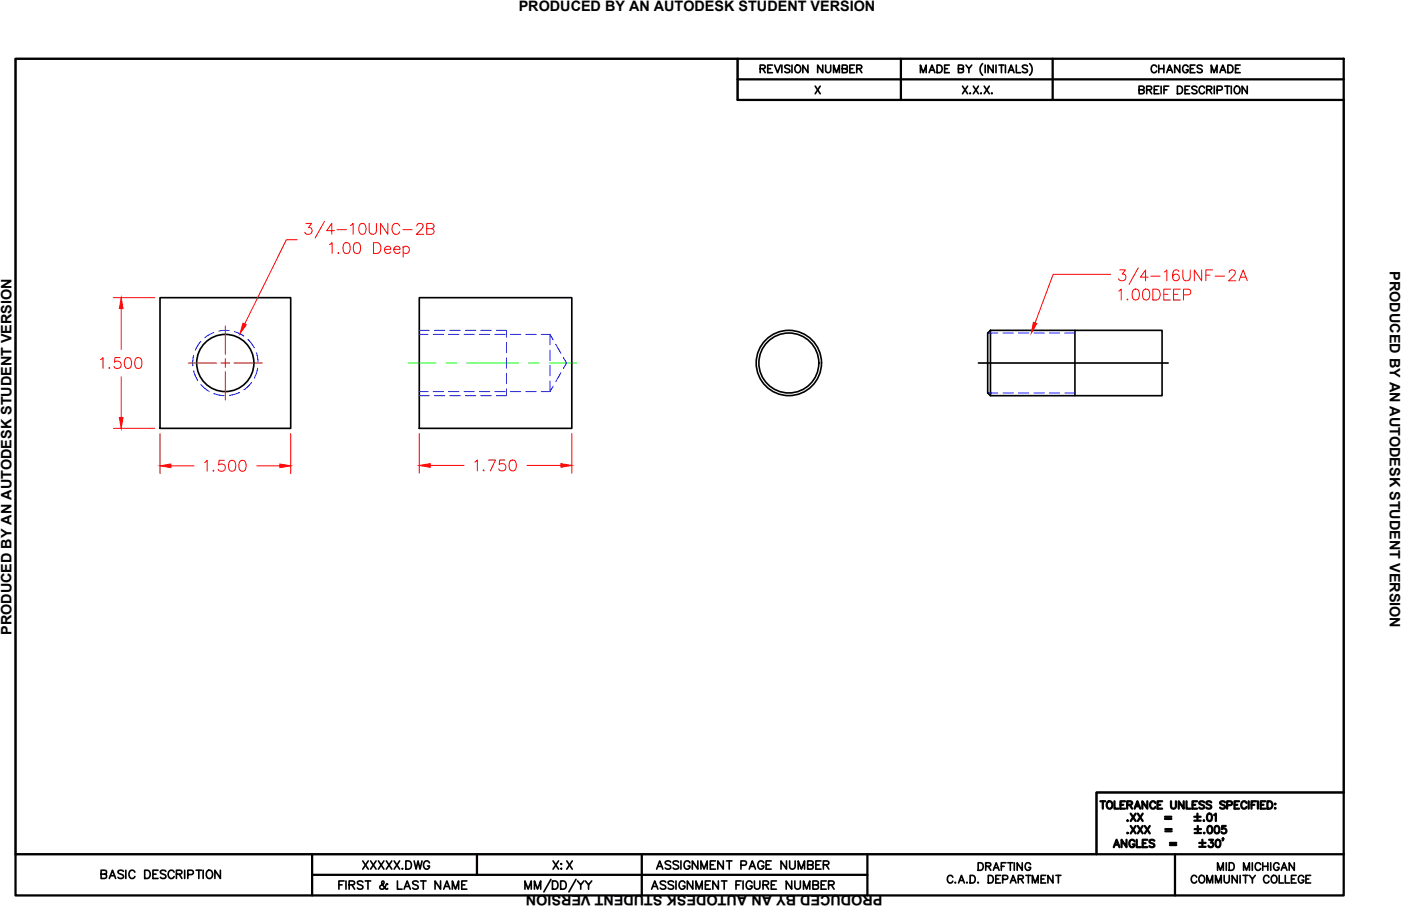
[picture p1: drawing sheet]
<svg xmlns="http://www.w3.org/2000/svg" width="432mm" height="279mm" viewBox="0 0 432 279" stroke-linecap="round" stroke-linejoin="round" font-family="sans-serif">
<!-- layer: OBJECT LINES -->
<g fill="none" stroke="#000" stroke-width=".51">
<path d="M4.8 18.1h222.5v12.7h186.8v213.6h-76.2v19h-333.1zM302.9 19.6a2.41 2.41 0 0 0 0 3.6M317.4 19.6a2.46 2.46 0 0 1 0 3.6M251.2 26.6l1.6 2.3M252.8 26.6l-1.6 2.3M283.7 22.4v-2.3l.9 2.3 .9-2.3v2.3M286.4 22.4l.9-2.3 .8 2.3M286.7 21.6h1.1M288.8 20.1h.8a1.25 1.25 0 0 1 .8 1.1 1.25 1.25 0 0 1-.8 1.2h-.8zM291.1 21.2h.9M292.6 20.1h-1.5v2.3h1.5M295.4 21.2l1.3-.1 .2-.4-.2-.5-1.3-.1v2.3h1l.5-.4a.59 .59 0 0 0-.5-.8"/>
<path d="M296.7 26.6l1.5 2.3M297.7 20.1l.9 1.1 .9-1.1M298.2 26.6l-1.5 2.3M298.6 21.2v1.2M299 28.7v.2l.1-.1M300 26.6l1.6 2.3M301.6 26.6l-1.6 2.3M302.3 28.7v.2l.2-.1M303.3 26.6l1.6 2.3M303.6 20.1v2.3M304.9 26.6l-1.6 2.3M305.7 28.7l-.1 .1h.2"/>
<path d="M306.1 20.1v2.3l-1.6-2.3v2.3M307 20.1v2.3M307.9 20.1h1.5M308.7 20.1v2.3M309.9 20.1v2.3M310.8 22.4l.9-2.3 .8 2.3M311.1 21.6h1.1M313.2 20.1v2.3h1.4M316.7 20.4a.89 .89 0 0 0-1.6 .2l.5 .5 .8 .3 .3 .7a1.02 1.02 0 0 1-1.6 0M49.3 91.8h40.3v40.3h-40.3zM129.2 91.8h47v40.3h-47zM301.6 112h58.4"/>
<path d="M305.3 101.9h52.9v20.1h-52.9zM305.3 101.9l-.9 .8v18.5l.9 .8M331.3 101.9v20.1"/>
<circle cx="69.4" cy="111.9" r="8.8"/>
<circle cx="243.1" cy="111.9" r="10.1"/>
<circle cx="243.1" cy="111.9" r="9.2"/>
</g>
<!-- layer: HIDDEN -->
<g fill="none" stroke="#00f" stroke-width=".31">
<path d="M59.7 109.5l-.3 3.3M59.7 114.4l1.3 2.9M61.9 105.3l-1.7 2.7M61.9 118.6l2.5 2.1M65.9 102.5l-2.8 1.7M70.7 101.9l-3.3 .2M72.3 102.3l2.9 1.4M76.4 104.7l2 2.6M77.5 118l-2.3 2.2M79 108.8l.5 3.2M79.4 113.5l-1 3.1M129.2 101.9h3.1"/>
<path d="M129.2 103.1h2.7M133.5 103.1h3.2M133.9 101.9h3.2M138.3 103.1h3.1M138.7 101.9h3.2M143 103.1h3.2M143.4 101.9h3.2M147.8 103.1h3.2M148.2 101.9h3.2M152.5 103.1h3.2M153 101.9h3.1v2.1M156.1 119.9v2.1h-3.1"/>
<path d="M156.1 105.6v3.2M156.1 110.4v3.1M156.1 115.1v3.2M157.3 103.1h3.2M162.1 103.1h3.1M166.8 103.1h2.7v3.3M169.5 117.5v3.3h-2.7M169.5 108v3.1M169.5 112.7v3.2M169.5 103.1l1 1.7M170.5 119.1l-1 1.7M171.3 106.2l1.6 2.7"/>
<path d="M172.9 115l-1.6 2.7M173.7 110.3l.9 1.7-.9 1.6M304.4 102.7h3.2M309.1 102.7h3.2M313.9 102.7h3.2M318.7 102.7h3.1M323.4 102.7h3.2M328.2 102.7h3.1M65.9 121.4l3.2 .6M73.8 121l-3.1 .9M129.2 122h3.1M129.2 120.8h2.7"/>
<path d="M133.5 120.8h3.2M133.9 122h3.2M138.3 120.8h3.1M138.7 122h3.2M143 120.8h3.2M143.4 122h3.2M147.8 120.8h3.2M148.2 122h3.2M152.5 120.8h3.2M157.3 120.8h3.2M162.1 120.8h3.1M304.4 121.2h3.2"/>
<path d="M309.1 121.2h3.2M313.9 121.2h3.2M318.7 121.2h3.1M323.4 121.2h3.2M328.2 121.2h3.1"/>
</g>
<!-- layer: CENTERLINE -->
<path d="M125.9 112h8.5M137.5 112h3.2M143.9 112h15.9M162.9 112h3.2M169.3 112h8.5" fill="none" stroke="#0f0" stroke-width=".31"/>
<!-- layer: DIMENSIONS -->
<g fill="none" stroke="#f00" stroke-width=".31">
<path d="M91.6 73.9h-3.3l-12.9 26M94.3 68.9h1.7l-.9 1.3a1.08 1.08 0 0 1 1.1 1.2 1.08 1.08 0 0 1-1.5 .9l-.4-.2-.4-.5M100 68.3l-2.9 5.1M101.5 75.5l.8-.7v3.4M103.1 71.1h-2.4l1.6-2.2v3.4M103.9 70.8h2.8M104.3 77.9l-.2 .1h.3M106.2 75a1.12 1.12 0 0 1 1.6 .5 2.89 2.89 0 0 1-.3 2.5 1.12 1.12 0 0 1-1.6-.5 2.89 2.89 0 0 1 .3-2.5zM108 69.5l.8-.6v3.4M109.4 75a1.12 1.12 0 0 1 1.6 .5 2.73 2.73 0 0 1-.3 2.5 1.12 1.12 0 0 1-1.6-.5 2.89 2.89 0 0 1 .3-2.5zM111.1 69.1a1.07 1.07 0 0 1 1.5 .4 2.71 2.71 0 0 1-.3 2.6 1.07 1.07 0 0 1-1.6-.5 2.71 2.71 0 0 1 .4-2.5zM113.8 68.9v2.4a1.14 1.14 0 0 0 1.1 1 1.14 1.14 0 0 0 1.1-1v-2.4"/>
<path d="M115.1 74.8h1.1a1.78 1.78 0 0 1 1.2 1.7 1.78 1.78 0 0 1-1.2 1.7h-1.1zM118.5 76.9h1.9a1.03 1.03 0 0 0-1.4-.9 1.03 1.03 0 0 0-.3 1.7 1.03 1.03 0 0 0 1.7 0M119.5 68.9v3.4l-2.2-3.4v3.4M121.4 76.9h1.9a1.03 1.03 0 0 0-1.5-.9 1.03 1.03 0 0 0-.3 1.7 1.03 1.03 0 0 0 1.8 0M123.2 69.7a1.23 1.23 0 0 0-1.4-.8 1.23 1.23 0 0 0-1 1.3 1.46 1.46 0 0 0 .3 1.6 1.46 1.46 0 0 0 1.6 .3l.5-.6M124.2 70.8h2.8M124.2 76.4a1.08 1.08 0 0 1 1.6-.1 1.08 1.08 0 0 1 0 1.6 1.08 1.08 0 0 1-1.6-.2M124.2 75.9v3.4M128.5 69.7l.2-.5 .4-.3 1 .2a.75 .75 0 0 1 .1 1.1l-1.9 2.1h2.3M131.5 70.5l1.9-.2a.74 .74 0 0 0 0-1.2l-1.9-.2v3.4h1.5a.88 .88 0 0 0 .8-.9 .88 .88 0 0 0-.8-.9M34.9 91.8h12.8M37.4 95.2v12.5"/>
<path d="M342.3 84.6h-17.7l-5.6 15M344.8 89.8l.8-.6v3.3M345.1 83.2h1.8l-1 1.3a1.08 1.08 0 0 1 1.1 1.3 1.08 1.08 0 0 1-1.4 .8l-.5-.2-.3-.4M347.5 92.2l-.2 .2 .2 .1 .1-.1M349.4 89.3a1.07 1.07 0 0 1 1.6 .5 2.71 2.71 0 0 1-.3 2.6 1.09 1.09 0 0 1-1.6-.5 2.8 2.8 0 0 1 .3-2.6zM350.8 82.6l-2.8 5.1M352.6 89.3a1.07 1.07 0 0 1 1.6 .5 2.71 2.71 0 0 1-.3 2.6 1.09 1.09 0 0 1-1.6-.5 2.8 2.8 0 0 1 .3-2.6zM353.9 85.5h-2.4l1.6-2.3v3.4M354.7 85.2h2.9M355.3 89.2h1.1a1.8 1.8 0 0 1 1.2 1.6 1.8 1.8 0 0 1-1.2 1.7h-1.1zM358.7 90.8h1.3M358.8 83.9l.8-.7v3.4"/>
<path d="M360.8 89.2h-2.1v3.3h2.1M361.7 90.8h1.3M363.3 83.7a.97 .97 0 0 0-.9-.5 .97 .97 0 0 0-.8 .7 2.39 2.39 0 0 0 .3 2.5 1.04 1.04 0 0 0 1.5-.4 1.04 1.04 0 0 0-.7-1.4 1.04 1.04 0 0 0-1.3 .9M363.8 89.2h-2.1v3.3h2.1M364.6 83.2v2.4a1.14 1.14 0 0 0 1.1 1 1.14 1.14 0 0 0 1.1-1v-2.4M364.8 90.9h1.4a.88 .88 0 0 0 .8-.9 .88 .88 0 0 0-.8-.8h-1.4v3.3M370.4 83.2v3.4l-2.3-3.4v3.4M371.6 84.8h1.3M373.7 83.2h-2.1v3.4M374.5 85.2h2.9M378.8 84l.2-.4a1.08 1.08 0 0 1 1.4-.2 .79 .79 0 0 1 .2 1.1l-1.9 2.1h2.2M381.9 86.6l1.3-3.4 1.2 3.4"/>
<path d="M382.4 85.5h1.5M31 110.9l.8-.6v3.3M33.7 113.3v.3l.1-.1M37 110.3h-1.6l-.1 1.4a1.19 1.19 0 0 1 1.8 0 1.19 1.19 0 0 1-.3 1.8 1.19 1.19 0 0 1-1.7-.5M37.4 116.2v12.5M38.8 110.4a1.09 1.09 0 0 1 1.6 .5 2.73 2.73 0 0 1-.3 2.6 1.1 1.1 0 0 1-1.6-.5 2.73 2.73 0 0 1 .3-2.6zM42 110.4a1.12 1.12 0 0 1 1.6 .5 2.82 2.82 0 0 1-.3 2.6 1.1 1.1 0 0 1-1.6-.5 2.73 2.73 0 0 1 .3-2.6zM58 112h8.8M68.1 112h2.7M69.4 100.5v8.8M69.4 110.6v2.7M69.4 114.6v8.8"/>
<path d="M72.1 112h8.8M34.9 132.1h12.8M49.3 133.7v12.4M89.6 133.7v12.4M129.2 133.7v12.2M176.2 133.7v12.2M52.7 143.7h7.1M63.1 142.6l.8-.6v3.3M65.8 145l-.2 .2 .2 .1 .1-.1M69.1 142h-1.6l-.1 1.4a1.18 1.18 0 0 1 1.8 0 1.18 1.18 0 0 1-.2 1.7 1.18 1.18 0 0 1-1.8-.4M70.9 142.1a1.08 1.08 0 0 1 1.6 .5 2.68 2.68 0 0 1-.3 2.6 1.09 1.09 0 0 1-1.6-.5 2.87 2.87 0 0 1 .3-2.6zM74.1 142.1a1.06 1.06 0 0 1 1.6 .5 2.68 2.68 0 0 1-.3 2.6 1.09 1.09 0 0 1-1.6-.5 2.8 2.8 0 0 1 .3-2.6z"/>
<path d="M79.1 143.7h7.2M132.6 143.5h10.5M146.3 142.5l.8-.6v3.3M149.1 144.9v.3l.1-.1M150.5 141.9h2.2l-1.6 3.3M155.6 141.9h-1.6l-.1 1.4a1.19 1.19 0 0 1 1.8 0 1.19 1.19 0 0 1-.3 1.8 1.19 1.19 0 0 1-1.7-.5M157.4 142a1.12 1.12 0 0 1 1.6 .5 2.8 2.8 0 0 1-.4 2.6 1.06 1.06 0 0 1-1.5-.5 2.73 2.73 0 0 1 .3-2.6zM162.4 143.5h10.5"/>
</g>
<g fill="#f00" stroke="#f00" stroke-width=".31">
<path d="M74.9 99.7l1 .5-2 2.7z"/>
<path d="M49.3 143.7l3.4-.6v1.1z"/>
<path d="M86.3 143.1l3.3 .6-3.3 .5z"/>
<path d="M37.4 91.8l.5 3.4h-1.1z"/>
<path d="M36.8 128.7h1.1l-.5 3.4z"/>
<path d="M129.2 143.5l3.4-.5v1.1z"/>
<path d="M172.9 143l3.3 .5-3.3 .6z"/>
<path d="M318.5 99.4l1.1 .4-1.7 2.9z"/>
</g>
<!-- layer: BORDER -->
<path d="M4.8 18.1h409.3v258h-409.3zM227.3 18.1v12.7h186.8M277.7 18.1v12.7M324.4 18.1v12.7M227.3 24.5h186.8M4.8 263.4h409.3M96.2 263.4v12.7M96.2 269.8h171.1M147 263.4v6.4M197.8 263.4v12.7M267.3 263.4v12.7M362.1 263.4v12.7" fill="none" stroke="#000" stroke-width=".7"/>
<!-- layer: Title Block -->
<g fill="none" stroke="#000" stroke-width=".7">
<path d="M339.1 247.1h1.6M339.9 247.1v2.3M341.5 247.2a1.07 1.07 0 0 1 1.4 1 1.07 1.07 0 0 1-1.4 1.1l-.4-.8v-.5zM343.5 247.1v2.3h1.3M345.3 248.2h.9M346.8 247.1h-1.5v2.3h1.5M347.2 259v2.3l-1.5-2.3v2.3M347.4 248.2l1.3-.1 .2-.3-.1-.5-1.4-.2v2.3M347.5 253l.1 .1M347.5 256.8l.1 .1M348.2 248.2l.7 1.2M348.5 250.9l1.5 2.3"/>
<path d="M348.5 254.7l1.5 2.3M349.7 249.4l.9-2.3 .8 2.3M349.7 259.5a.84 .84 0 0 0-1-.5 .84 .84 0 0 0-.6 .8v.6a.82 .82 0 0 0 .8 .9 .82 .82 0 0 0 .8-.9h-.6M350 248.6h1.1M350 250.9l-1.5 2.3M350 254.7l-1.5 2.3M350.4 259v2.3h1.3M350.7 250.9l1.5 2.3M350.7 254.7l1.5 2.3M352.2 250.9l-1.5 2.3M352.2 254.7l-1.5 2.3M352.8 254.7l1.6 2.3"/>
<path d="M353.6 247.1v2.3l-1.5-2.3v2.3M353.6 259h-1.4v2.3h1.4M354.4 254.7l-1.6 2.3M355.8 259.3l-.6-.3-.9 .3 .2 .5 1.1 .5 .2 .6a.98 .98 0 0 1-1.5 0M356.1 247.7a.84 .84 0 0 0-.9-.6 .84 .84 0 0 0-.7 .9v.5a.84 .84 0 0 0 .7 .9 .84 .84 0 0 0 .9-.6M356.8 248.2h.8M358.2 247.1h-1.4v2.3h1.4M359.1 251.9h1.9M359.1 252.5h1.9M359.2 255.7h1.9M359.2 256.3h1.9M360.6 259.9h1.9"/>
<path d="M360.9 247.1v1.6a.77 .77 0 0 0 .8 .7 .77 .77 0 0 0 .7-.7v-1.6M364.8 247.1v2.3l-1.5-2.3v2.3M365.7 247.1v2.3h1.3M367.5 248.2h.9M368.1 251.9h2M368.1 253.1h2M368.2 255.7h2M368.2 256.9h2M369 247.1h-1.5v2.3h1.5M369.1 250.9v2M369.2 254.7v2M369.6 259.9h2"/>
<path d="M370.6 259v1.9M371 253l.1 .1M371.1 247.4a.85 .85 0 0 0-.8-.3 .85 .85 0 0 0-.7 .6l1.5 1v.4l-.5 .3-1-.3M371.1 256.8l.1 .1M372.3 251a.74 .74 0 0 1 1.1 .4l.1 .5a1.03 1.03 0 0 1-.6 1.3h-.2a1.45 1.45 0 0 1-.4-2.2zM372.4 254.8a.74 .74 0 0 1 1.1 .4l.1 .5a1.03 1.03 0 0 1-.6 1.3h-.2a1.45 1.45 0 0 1-.4-2.2zM372.7 259h1.2l-.7 .8a.76 .76 0 0 1 .6 1.3 .76 .76 0 0 1-1.4-.3M373.3 247.4a.85 .85 0 0 0-.8-.3 .85 .85 0 0 0-.7 .6l1.5 1v.4l-.5 .3-1-.3M374.2 251.4l.5-.5v2.3M374.6 254.8a.74 .74 0 0 1 1.1 .4l.1 .5a1.03 1.03 0 0 1-.6 1.3h-.3a1.45 1.45 0 0 1-.3-2.2zM374.9 259.1a.74 .74 0 0 1 1.1 .3l.2 .5a1.01 1.01 0 0 1-.9 1.4 1.49 1.49 0 0 1-.4-2.2zM377 258.6h-.2h.2l-.2 .6"/>
<path d="M377.5 247.4a.85 .85 0 0 0-.8-.3 .85 .85 0 0 0-.7 .6l1.5 1v.4l-.5 .3-1-.3M377.8 254.7h-1.1l-.1 1a.81 .81 0 0 1 1.2 0 .81 .81 0 0 1-.1 1.2 .81 .81 0 0 1-1.2-.3M378.2 248.3l1.3-.1 .2-.3-.1-.6-1.4-.2v2.3M380.5 248.2h.9M381.9 247.1h-1.4v2.3h1.4M384.2 247.7a.84 .84 0 0 0-1-.6 .84 .84 0 0 0-.6 .9v.5a.84 .84 0 0 0 .6 .9 .84 .84 0 0 0 1-.6M384.9 247.1v2.3M385.7 248.2h.9M387.1 247.1h-1.4v2.3M387.7 247.1v2.3M388.6 248.2h.8M390 247.1h-1.4v2.3h1.4"/>
<path d="M390.6 247.1h.8a1.22 1.22 0 0 1 .8 1.1 1.22 1.22 0 0 1-.8 1.2h-.8zM392.9 249.3h.2zM393 247.9v.2zM414.1 244.4h-76.2v19M343.3 261.3l.8-2.3 .9 2.3M343.6 260.5h1.1M352.2 260.1h.9M360.6 260.6h1.9M369.6 261.2h2"/>
</g>
<text font-size="7.5" x="160.9" y="276.2">MM/DD/YY</text>
<g font-size="5.7">
<text x="233.5" y="23.6">REVISION NUMBER</text>
<text x="353.8" y="23.6">CHANGES MADE</text>
<text x="110.8" y="269.2">XXXXX.DWG</text>
<text x="169.7" y="269.2">X:X</text>
<text x="201.4" y="269.2">ASSIGNMENT PAGE NUMBER</text>
<text x="30.3" y="272">BASIC DESCRIPTION</text>
<text x="103.7" y="275.5">FIRST &amp; LAST NAME</text>
<text x="200" y="275.5">ASSIGNMENT FIGURE NUMBER</text>
</g>
<g font-size="5.3">
<text x="350.3" y="30">BREIF DESCRIPTION</text>
<text x="300.6" y="269.5">DRAFTING</text>
<text x="374.3" y="269.5">MID MICHIGAN</text>
<text x="291" y="273.4">C.A.D. DEPARTMENT</text>
<text x="366.2" y="273.4">COMMUNITY COLLEGE</text>
</g>
<g font-size="4.4">
<text x="159.9" y="3.5">PRODUCED BY AN AUTODESK STUDENT VERSION</text>
<text x="428.3" y="83.7" transform="rotate(90 428.3 83.7)">PRODUCED BY AN AUTODESK STUDENT VERSION</text>
<text x="3.5" y="195.8" transform="rotate(-90 3.5 195.8)">PRODUCED BY AN AUTODESK STUDENT VERSION</text>
<text x="272" y="275.9" transform="rotate(180 272 275.9)">PRODUCED BY AN AUTODESK STUDENT VERSION</text>
</g>
</svg>
